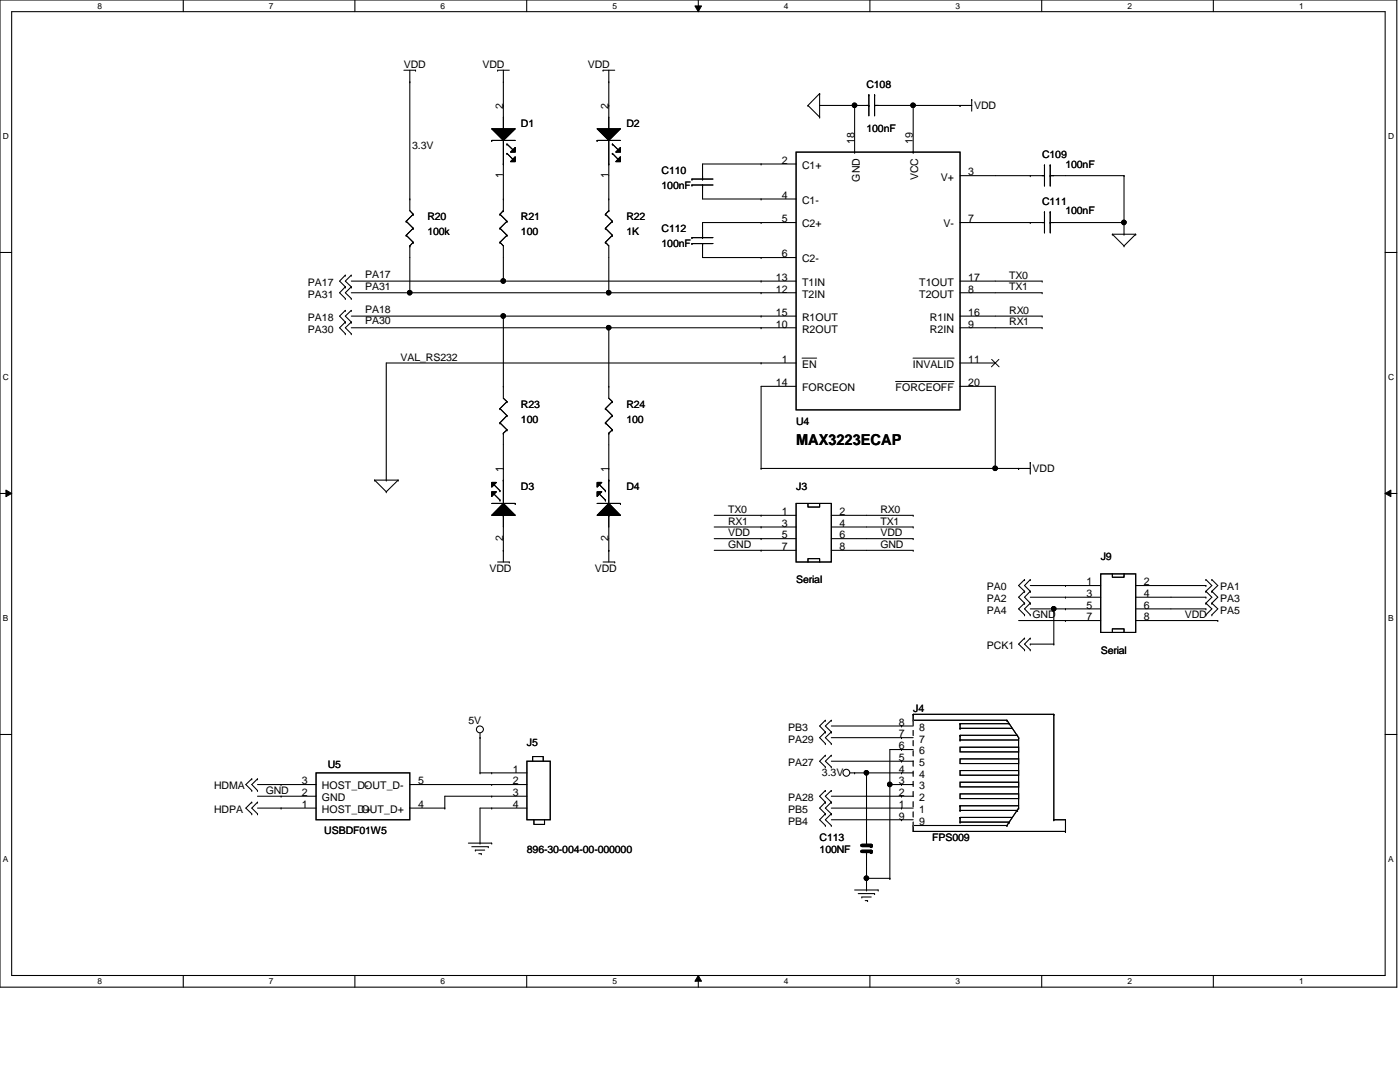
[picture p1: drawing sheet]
<svg xmlns="http://www.w3.org/2000/svg" width="279mm" height="216mm" viewBox="0 0 279 216" stroke-linecap="round" stroke-linejoin="round" font-family="sans-serif">
<path d="M0 0h278.8v197h-278.8zM2.3 2.3h274.1v192.3h-274.1z" fill="none" stroke="#000" stroke-width=".21"/>
<g fill="#fff">
<path d="M19.4 .3h1v1.8h-1z"/>
<path d="M19.4 194.9h1v1.9h-1z"/>
</g>
<path d="M36.6 0v2.3M36.6 194.6v2.4" fill="none" stroke="#000" stroke-width=".21"/>
<g fill="#fff">
<path d="M53.7 .3h.9v1.8h-.9z"/>
<path d="M53.7 194.9h.9v1.9h-.9z"/>
</g>
<path d="M70.8 0v2.3M70.8 194.6v2.4" fill="none" stroke="#000" stroke-width=".21"/>
<g fill="#fff">
<path d="M87.9 .3h1v1.8h-1z"/>
<path d="M87.9 194.9h1v1.9h-1z"/>
</g>
<path d="M105.1 0v2.3M105.1 194.6v2.4" fill="none" stroke="#000" stroke-width=".21"/>
<g fill="#fff">
<path d="M122.2 .3h.9v1.8h-.9z"/>
<path d="M122.2 194.9h.9v1.9h-.9z"/>
</g>
<path d="M139.4 0v2.3M139.4 194.6v2.4" fill="none" stroke="#000" stroke-width=".21"/>
<path d="M138.7 1.2h1.3l-.6 1.1zM139.4 194.6l.6 1.2h-1.3z" fill="#000"/>
<path d="M138.7 1.2h1.3l-.6 1.1zM139.4 194.6l.6 1.2h-1.3z" fill="none" stroke="#000" stroke-width=".2"/>
<g fill="#fff">
<path d="M156.5 .3h.9v1.8h-.9z"/>
<path d="M156.5 194.9h.9v1.9h-.9z"/>
</g>
<path d="M173.6 0v2.3M173.6 194.6v2.4" fill="none" stroke="#000" stroke-width=".21"/>
<g fill="#fff">
<path d="M190.7 .3h.9v1.8h-.9z"/>
<path d="M190.7 194.9h.9v1.9h-.9z"/>
</g>
<path d="M207.9 0v2.3M207.9 194.6v2.4" fill="none" stroke="#000" stroke-width=".21"/>
<g fill="#fff">
<path d="M225 .3h.9v1.8h-.9z"/>
<path d="M225 194.9h.9v1.9h-.9z"/>
</g>
<path d="M242.1 0v2.3M242.1 194.6v2.4" fill="none" stroke="#000" stroke-width=".21"/>
<g fill="#fff">
<path d="M259.2 .3h1v1.8h-1z"/>
<path d="M259.2 194.9h1v1.9h-1z"/>
<path d="M.6 26.3h1.2v1.9h-1.2z"/>
<path d="M277 26.3h1.2v1.9h-1.2z"/>
<path d="M.6 74.4h1.2v1.8h-1.2z"/>
<path d="M277 74.4h1.2v1.8h-1.2z"/>
</g>
<path d="M0 50.4h2.3M276.4 50.4h2.4" fill="none" stroke="#000" stroke-width=".21"/>
<g fill="#fff">
<path d="M.6 122.5h1.1v1.8h-1.1z"/>
<path d="M277 122.5h1.1v1.8h-1.1z"/>
</g>
<path d="M0 98.5h2.3M276.4 98.5h2.4" fill="none" stroke="#000" stroke-width=".21"/>
<path d="M1.2 97.8l1.1 .7-1.1 .6zM276.4 98.5l1.2-.7v1.3z" fill="#000"/>
<path d="M1.2 97.8l1.1 .7-1.1 .6zM276.4 98.5l1.2-.7v1.3z" fill="none" stroke="#000" stroke-width=".2"/>
<g fill="#fff">
<path d="M.6 170.6h1.1v1.8h-1.1z"/>
<path d="M277 170.6h1.1v1.8h-1.1z"/>
</g>
<g fill="none" stroke="#000" stroke-width=".21">
<path d="M80.6 14h2.3M81.8 16.3h.1M81.8 14v28l.7 .8M82.9 14h.1M99.3 14h.1M99.3 14h2.3M100.5 16.3h.1M100.5 14v11.7M120.4 14h.1M120.4 14h2.3M121.5 16.3h.1M121.5 14v11.7"/>
<path d="M163.6 18.7h.1M163.6 18.7v4.7M163.6 18.7l-2.4 2.3M173.4 18.9h.1M173.4 18.9v4.2M174.5 18.9h.1M174.5 18.9v4.2M193.9 19.9h.1M193.9 19.9v2.3M81.8 39.7h.1M98.1 25.7h4.7l-2.3 2.3zM98.1 28h.1"/>
<path d="M98.1 28h4.7M100.5 21h.1M100.5 39.7h.1M100.5 25.7h.1M100.5 32.7h.1M100.5 28v14M101.2 28.7h.1M101.2 30.6h.1M101.2 28.7l1.2 1.2M101.2 30.6l1.2 1.2M102.8 29.4v1h-.9zM102.8 31.3v1h-.9z"/>
<path d="M119.2 25.7h4.6l-2.3 2.3zM119.2 28h.1M119.2 28h4.6M121.5 39.7h.1M121.5 21h.1M121.5 25.7h.1M121.5 32.7h.1M121.5 28v14M122.2 28.7h.1M122.2 30.6h.1M122.2 28.7l1.2 1.2M122.2 30.6l1.2 1.2"/>
<path d="M123.8 29.4v1h-.9zM123.8 31.3v1h-.9zM138.1 35.7h.1M138.1 36.9h.1M138.1 35.7h4.2M138.1 36.9h4.2M140.2 36.9h.1M140.2 35.7h.1M140.2 36.9v2.8h18.7M151.9 32.7h.1M151.9 39.7h.1M158.9 30.4h32.7v51.4h-32.7z"/>
<path d="M158.9 32.7h-18.7v3M161.2 21h.1M161.2 21l2.4 2.4M163.6 23.4h.1M163.6 21h9.8M170.6 21h.1M170.6 30.4h.1M170.6 21v9.4M173.4 21h.1M174.5 21h.1M174.5 21h19.4M182.2 21h.1"/>
<path d="M182.2 30.4h.1M182.2 21v9.4M191.6 21h.1M191.6 35.1h16.8M205.6 35.1h.1M208.4 35.1h.1M208.4 32.9h.1M208.4 32.9v4.2M209.6 32.9h.1M209.6 35.1h.1M209.6 35.1h14.7M209.6 32.9v4.2"/>
<path d="M224.3 35.1h.1M224.3 35.1v11.6M68.9 54.9h.1M68.9 57.2h.1M68.9 59.6h.1M68.9 54.9l-1.1 1.2 1.1 1.1M68.9 57.2l-1.1 1.2 1.1 1.2M70.1 54.9h.1M70.1 57.2h.1M70.1 59.6h.1M70.1 58.4h88.8M70.1 56.1h88.8"/>
<path d="M70.1 54.9l-1.2 1.2 1.2 1.1M70.1 57.2l-1.2 1.2 1.2 1.2M81.1 44.2h.1M81.1 46.9h.1M81.1 44.2l1.4 1.4M81.1 46.9l1.4 1.4M81.8 58.4h.1M81.8 49.1h.1M81.8 49.1v9.3M82.5 42.8h.1M82.5 45.6h.1M82.5 48.3h.1"/>
<path d="M82.5 42.8l-1.4 1.4M82.5 45.6l-1.4 1.3M82.5 48.3l-.7 .8M99.8 48.3h.1M99.8 45.6h.1M99.8 42.8h.1M99.8 48.3l.7 .8v7M99.8 45.6l1.4 1.3M99.8 42.8l1.4 1.4M100.5 56.1h.1M100.5 42h.1M100.5 42l-.7 .8"/>
<path d="M101.2 46.9h.1M101.2 44.2h.1M101.2 46.9l-1.4 1.4M101.2 44.2l-1.4 1.4M120.8 48.3h.1M120.8 45.6h.1M120.8 42.8h.1M120.8 48.3l.7 .8v9.3M120.8 45.6l1.4 1.3M120.8 42.8l1.4 1.4M121.5 58.4h.1M121.5 42h.1"/>
<path d="M121.5 42l-.7 .8M122.2 46.9h.1M122.2 44.2h.1M122.2 46.9l-1.4 1.4M122.2 44.2l-1.4 1.4M138.1 47.4h.1M138.1 48.6h.1M138.1 47.4h4.2M138.1 48.6h4.2M140.2 48.6h.1M140.2 47.4h.1M140.2 48.6v2.8h18.7"/>
<path d="M151.9 58.4h.1M151.9 44.4h.1M151.9 51.4h.1M151.9 56.1h.1M158.9 44.4h-18.7v3M191.6 58.4h16.4M191.6 44.4h16.8M191.6 56.1h16.4M205.6 44.4h.1M208 58.4h.1M208 56.1h.1M208.4 44.4h.1"/>
<path d="M208.4 42.3h.1M208.4 42.3v4.2M209.6 42.3h.1M209.6 44.4h.1M209.6 44.4h14.7M209.6 42.3v4.2M222 46.7h.1M222 46.7h4.7M222 46.7l2.3 2.4M224.3 44.4h.1M224.3 46.7h.1M224.3 49.1h.1"/>
<path d="M226.7 46.7h.1M226.7 46.7l-2.4 2.4M68.9 61.9h.1M68.9 64.3h.1M68.9 66.6h.1M68.9 61.9l-1.1 1.2 1.1 1.2M68.9 64.3l-1.1 1.1 1.1 1.2M70.1 61.9h.1M70.1 64.3h.1M70.1 66.6h.1M70.1 65.4h88.8M70.1 63.1h88.8"/>
<path d="M70.1 61.9l-1.2 1.2 1.2 1.2M70.1 64.3l-1.2 1.1 1.2 1.2M100.5 63.1h.1M100.5 77.1h.1M100.5 63.1v16.4l.7 .6M121.5 65.4h.1M121.5 77.1h.1M121.5 65.4v14.1l.7 .6M151.9 72.4h.1M151.9 63.1h.1M151.9 65.4h.1M158.9 72.4h-81.8v23.4"/>
<path d="M158.9 77.1h-7v16.4M191.6 65.4h16.4M191.6 63.1h16.4M191.6 72.4h7M191.6 77.1h7v16.4M208 63.1h.1M208 65.4h.1M74.8 95.8h.1M74.8 95.8h4.7M74.8 95.8l2.3 2.3M77.1 95.8h.1M77.1 98.1h.1"/>
<path d="M79.5 95.8h.1M79.5 95.8l-2.4 2.3M98.1 98.1h1l-1 1zM98.1 96.3h1l-1 .9zM98.6 98.6l1.2 1.2M98.6 96.7l1.2 1.2M99.8 81.5h.1M99.8 84.4h.1M99.8 99.8h.1M99.8 97.9h.1M99.8 81.5l1.4 1.4M99.8 84.4l1.4 1.4"/>
<path d="M100.5 93.5h.1M100.5 86.4h.1M100.5 95.8h.1M100.5 86.4v14.1M101.2 80.1h.1M101.2 82.9h.1M101.2 85.8h.1M101.2 80.1l-1.4 1.4M101.2 82.9l-1.4 1.5M101.2 85.8l-.7 .6M119.2 98.1h.9l-.9 1zM119.2 96.3h.9l-.9 .9z"/>
<path d="M119.6 98.6l1.2 1.2M119.6 96.7l1.2 1.2M120.8 99.8h.1M120.8 97.9h.1M120.8 81.5h.1M120.8 84.4h.1M120.8 81.5l1.4 1.4M120.8 84.4l1.4 1.4M121.5 93.5h.1M121.5 95.8h.1M121.5 86.4h.1M121.5 86.4v14.1"/>
<path d="M122.2 80.1h.1M122.2 82.9h.1M122.2 85.8h.1M122.2 80.1l-1.4 1.4M122.2 82.9l-1.4 1.5M122.2 85.8l-.7 .6M151.9 93.5h.1M151.9 93.5h53.7M198.6 93.5h.1M203.3 93.5h.1M205.6 92.3h.1M205.6 92.3v2.3"/>
<path d="M98.1 100.5h4.7M99.3 112.1h2.3M100.5 100.5l2.3 2.3h-4.7zM100.5 109.8h.1M100.5 102.8h.1M100.5 102.8v9.3M101.6 112.1h.1M102.8 100.5h.1M119.2 100.5h4.6M120.4 112.1h2.3M121.5 100.5l2.3 2.3h-4.6zM121.5 109.8h.1"/>
<path d="M121.5 102.8h.1M121.5 102.8v9.3M122.7 112.1h.1M123.8 100.5h.1M142.5 109.8h16.4M142.5 102.8h16.4M142.5 105.2h16.4M142.5 107.5h16.4M151.9 109.8h.1M151.9 102.8h.1M151.9 105.2h.1M151.9 107.5h.1"/>
<path d="M158.9 100.5h7v11.6h-7zM161.2 112.1v-.6h2.4v.6M161.2 100.5v.7h2.4v-.7M165.9 109.8h16.3M165.9 102.8h16.3M165.9 105.2h16.3M165.9 107.5h16.3M182.2 109.8h.1M182.2 105.2h.1M182.2 102.8h.1M182.2 107.5h.1M204.5 115.7h.1"/>
<path d="M204.5 118h.1M204.5 118l-1.2 1.2 1.2 1.2M204.5 115.7l-1.2 1.1 1.2 1.2M205.6 115.7h.1M205.6 118h.1M205.6 116.8h14.1M205.6 119.2h14.1M205.6 115.7l-1.1 1.1 1.1 1.2M205.6 118l-1.1 1.2 1.1 1.2M212.6 116.8h.1M212.6 119.2h.1M219.7 114.5h7v11.7h-7z"/>
<path d="M222 114.5v.7h2.3v-.7M226.7 116.8h14M226.7 119.2h14M240.7 116.8h.1M240.7 119.2h.1M240.7 115.7h.1M240.7 118h.1M240.7 115.7l1.2 1.1-1.2 1.2M240.7 118l1.2 1.2-1.2 1.2M241.9 115.7h.1M241.9 118h.1M241.9 115.7l1.1 1.1-1.1 1.2"/>
<path d="M241.9 118l1.1 1.2-1.1 1.2M203.3 123.8h16.4M204.5 120.4h.1M204.5 122.7h.1M204.5 127.3h.1M204.5 129.7h.1M204.5 120.4l-1.2 1.1 1.2 1.2M204.5 127.3l-1.2 1.2 1.2 1.2M205.6 128.5h.1M205.6 120.4h.1M205.6 122.7h.1M205.6 127.3h.1"/>
<path d="M205.6 129.7h.1M205.6 121.5h14.1M205.6 128.5h4.7M205.6 120.4l-1.1 1.1 1.1 1.2M205.6 127.3l-1.1 1.2 1.1 1.2M210.3 121.5h.1M210.3 128.5h.1M210.3 121.5v7M212.6 123.8h.1M212.6 121.5h.1M222 126.2v-.7h2.3v.7M226.7 121.5h14"/>
<path d="M226.7 123.8h16.3M240.7 121.5h.1M240.7 120.4h.1M240.7 122.7h.1M240.7 120.4l1.2 1.1-1.2 1.2M241.9 120.4h.1M241.9 122.7h.1M241.9 120.4l1.1 1.1-1.1 1.2M243 123.8h.1M0 146.6h2.3M50.2 155.4h.1M50.2 157.7h.1"/>
<path d="M50.2 155.4l-1.1 1.1 1.1 1.2M51.4 155.4h.1M51.4 157.7h.1M51.4 156.5h11.7M51.4 158.9h11.7M51.4 155.4l-1.2 1.1 1.2 1.2M56.1 156.5h.1M56.1 158.9h.1M63.1 154.2h18.7v9.4h-18.7zM81.8 156.5h23.4M95.8 154.2h.1M95.8 147.2h.1"/>
<path d="M95.8 154.2h9.4M95.8 146.3v7.9M98.1 154.2h.1M98.1 156.5h.1M98.1 158.9h.1M105.2 151.9h4.6v11.7h-4.6zM105.2 158.9h-16.4v2.3M106.3 151.9v-.9h2.1v.9M164.7 143.7h.1M164.7 146h.1M164.7 148.4h.1M164.7 150.7h.1"/>
<path d="M164.7 153h.1M164.7 157.7h.1M164.7 143.7l-1.1 1.2 1.1 1.1M164.7 146l-1.1 1.2 1.1 1.2M164.7 150.7l-1.1 1.2 1.1 1.1M164.7 157.7l-1.1 1.2 1.1 1.2M165.9 143.7h.1M165.9 146h.1M165.9 148.4h.1M165.9 150.7h.1M165.9 153h.1M165.9 157.7h.1"/>
<path d="M165.9 158.9h16.3M165.9 147.2h16.3M165.9 151.9h16.3M165.9 144.9h16.3M165.9 143.7l-1.2 1.2 1.2 1.1M165.9 146l-1.2 1.2 1.2 1.2M165.9 150.7l-1.2 1.2 1.2 1.1M165.9 157.7l-1.2 1.2 1.2 1.2M169.6 154.2h12.6M170.6 154.2h.1M172.9 154.2h.1M172.9 154.2v14.5"/>
<path d="M177.6 156.5h.1M177.6 156.5h4.6M179.9 147.2h.1M179.9 158.9h.1M179.9 151.9h.1M179.9 144.9h.1M179.9 156.5h.1M179.9 149.6h.1M179.9 154.2h.1M182.2 142.5h.1M182.2 143.7h.1M182.2 142.5v1.2"/>
<path d="M182.2 149.6h-4.6v25.7M182.2 142.5h28.1M182.2 143.7h18.8M191.6 149.1h11.7v.9h-11.7zM191.6 151.4h11.7v1h-11.7zM191.6 153.8h11.7v.9h-11.7zM191.6 156.1h11.7v.9h-11.7zM191.6 158.4h11.7v.9h-11.7zM191.6 146.7h.1M191.6 147.7h.1M191.6 145.3h.1M191.6 144.4h.1"/>
<path d="M191.6 144.4v.9M191.6 146.7v1M191.6 146.7h11.5M191.6 147.7h11.7M191.6 145.3h10.3M191.6 144.4h9.8M201 143.7h.1M201 143.7l2.3 3.5M201.4 144.4h.1M203.1 146.7h.1M203.3 147.2h.1M203.3 147.2v14"/>
<path d="M210.3 142.5h.1M210.3 142.5v21.1M276.4 146.6h2.4M50.2 160.1h.1M50.2 162.4h.1M50.2 160.1l-1.1 1.1 1.1 1.2M51.4 160.1h.1M51.4 162.4h.1M51.4 161.2h11.7M51.4 160.1l-1.2 1.1 1.2 1.2M56.1 161.2h.1M81.8 161.2h7"/>
<path d="M88.8 161.2h.1M93.5 168.2h4.6M94.1 169h3.4M94.9 169.6h.1M94.9 169.6h1.8M95.5 170.3h.6M95.8 168.2h.1M96.1 170.3h.1M97.5 169h.1M98.1 161.2h.1M98.1 168.2h.1M105.2 161.2h-9.4v7"/>
<path d="M106.6 163.6v.9h2.1v-.9M164.7 160.1h.1M164.7 162.4h.1M164.7 164.7h.1M164.7 160.1l-1.1 1.1 1.1 1.2M164.7 162.4l-1.1 1.2 1.1 1.1M165.9 160.1h.1M165.9 162.4h.1M165.9 164.7h.1M165.9 161.2h16.3M165.9 163.6h16.3M165.9 160.1l-1.2 1.1 1.2 1.2"/>
<path d="M165.9 162.4l-1.2 1.2 1.2 1.1M170.6 177.6h4.7M171.3 178.3h3.2M172 179h.1M172 179h1.9M172.7 179.7h.4M172.9 177.6h.1M172.9 165.9h.1M172.9 175.3h.1M172.9 168.7h.1M172.9 169.9h.1M172.9 169.9v7.7"/>
<path d="M172.9 175.3h4.7M173.1 179.7h.1M174.5 178.3h.1M175.3 177.6h.1M177.6 175.3h.1M179.9 163.6h.1M179.9 161.2h.1M182.2 164.7h.1M182.2 164.7v1.2h30.4M182.2 164.7h18.8M191.6 160.8h.1M191.6 161.7h.1"/>
<path d="M191.6 163.1h.1M191.6 164h.1M191.6 160.8h11.7M191.6 160.8v.9M191.6 163.1v.9M191.6 161.7h11.5M191.6 163.1h10.3M191.6 164h9.8M201 164.7h.1M201.4 164h.1M203.1 161.7h.1M203.3 161.2h.1"/>
<path d="M203.3 161.2l-2.3 3.5M210.3 163.6h.1M210.3 163.6h2.3v2.3M212.6 165.9h.1"/>
<circle cx="170.5" cy="21" r=".45"/>
<circle cx="182.2" cy="21" r=".45"/>
<circle cx="81.8" cy="58.4" r=".45"/>
<circle cx="100.4" cy="56.1" r=".45"/>
<circle cx="121.5" cy="58.4" r=".45"/>
<circle cx="224.3" cy="44.4" r=".45"/>
<circle cx="100.4" cy="63.1" r=".45"/>
<circle cx="121.5" cy="65.4" r=".45"/>
<circle cx="198.6" cy="93.4" r=".45"/>
<circle cx="210.3" cy="121.5" r=".45"/>
<circle cx="95.8" cy="145.5" r=".69"/>
<circle cx="168.9" cy="154.2" r=".68"/>
<circle cx="172.9" cy="154.2" r=".45"/>
<circle cx="177.6" cy="156.5" r=".45"/>
<circle cx="172.9" cy="175.2" r=".45"/>
</g>
<g fill="#000">
<path d="M98.1 25.7h4.7l-2.3 2.3zM102.8 29.4v1h-.9zM102.8 31.3v1h-.9zM119.2 25.7h4.6l-2.3 2.3zM123.8 29.4v1h-.9zM123.8 31.3v1h-.9zM98.1 98.1h1l-1 1zM98.1 96.3h1l-1 .9zM119.2 98.1h.9l-.9 1zM119.2 96.3h.9l-.9 .9zM100.5 100.5l2.3 2.3h-4.7zM121.5 100.5l2.3 2.3h-4.6z"/>
<circle cx="170.5" cy="21" r=".45"/>
<circle cx="182.2" cy="21" r=".45"/>
<circle cx="81.8" cy="58.4" r=".45"/>
<circle cx="100.4" cy="56.1" r=".45"/>
<circle cx="121.5" cy="58.4" r=".45"/>
<circle cx="224.3" cy="44.4" r=".45"/>
<circle cx="100.4" cy="63.1" r=".45"/>
<circle cx="121.5" cy="65.4" r=".45"/>
<circle cx="198.6" cy="93.4" r=".45"/>
<circle cx="210.3" cy="121.5" r=".45"/>
<circle cx="172.9" cy="154.2" r=".45"/>
<circle cx="177.6" cy="156.5" r=".45"/>
<circle cx="172.9" cy="175.2" r=".45"/>
</g>
<path d="M182.2 143.7v21M182.2 164.7h.1" fill="none" stroke="#fff" stroke-width=".2" stroke-dasharray="1 1 1 1 1 1 1 1"/>
<path d="M182.2 143.7v21M182.2 164.7h.1" fill="none" stroke="#000" stroke-width=".2" stroke-dasharray="1 1 1 1 1 1 1 1"/>
<path d="M172 168.7h1.9M172 169.9h1.9" fill="none" stroke="#000" stroke-width=".68"/>
<g fill="#000">
<circle cx="173.9" cy="168.7" r=".34"/>
<circle cx="173.9" cy="169.9" r=".34"/>
</g>
<path d="M160.1 71.5h2.9M178.7 76.1h11.7M182.2 71.5h8.2M197.9 71.7l1.5 1.5M199.3 71.7l-1.4 1.5" fill="none" stroke="#000" stroke-width=".2"/>
<text font-size="3" x="158.9" y="88.7">MAX3223ECAP</text>
<g font-size="2.1">
<text x="80.6" y="13.6">VDD</text>
<text x="96.3" y="13.6">VDD</text>
<text x="117.3" y="13.6">VDD</text>
<text x="172.9" y="17.6">C108</text>
<text x="100.4" y="21.7" transform="rotate(-90 100.4 21.7)">2</text>
<text x="121.5" y="21.7" transform="rotate(-90 121.5 21.7)">2</text>
<text x="194.4" y="21.8">VDD</text>
<text x="82.3" y="29.7">3.3V</text>
<text x="104" y="25.3">D1</text>
<text x="125" y="25.3">D2</text>
<text x="170.5" y="28.7" transform="rotate(-90 170.5 28.7)">18</text>
<text x="172.9" y="26.4">100nF</text>
<text x="182.2" y="28.7" transform="rotate(-90 182.2 28.7)">19</text>
<text x="100.4" y="35.6" transform="rotate(-90 100.4 35.6)">1</text>
<text x="121.5" y="35.6" transform="rotate(-90 121.5 35.6)">1</text>
<text x="132" y="34.6">C110</text>
<text x="156" y="32.7">2</text>
<text x="160.1" y="33.7">C1+</text>
<text x="183.3" y="36" transform="rotate(-90 183.3 36)">VCC</text>
<text x="193.3" y="35">3</text>
<text x="208" y="31.6">C109</text>
<text x="212.6" y="33.4">100nF</text>
<text x="132" y="37.6">100nF</text>
<text x="156" y="39.7">4</text>
<text x="160.1" y="40.7">C1-</text>
<text x="171.6" y="36.2" transform="rotate(-90 171.6 36.2)">GND</text>
<text x="187.8" y="36">V+</text>
<text x="208" y="40.9">C111</text>
<text x="85.3" y="43.9">R20</text>
<text x="85.3" y="47">100k</text>
<text x="104" y="43.9">R21</text>
<text x="104" y="47">100</text>
<text x="125" y="43.9">R22</text>
<text x="125" y="47">1K</text>
<text x="132" y="46.3">C112</text>
<text x="156" y="44.4">5</text>
<text x="160.1" y="45.4">C2+</text>
<text x="188.3" y="45.4">V-</text>
<text x="193.3" y="44.4">7</text>
<text x="212.6" y="42.8">100nF</text>
<text x="132" y="49.3">100nF</text>
<text x="156" y="51.4">6</text>
<text x="160.1" y="52.4">C2-</text>
<text x="61.5" y="57.1">PA17</text>
<text x="61.5" y="59.4">PA31</text>
<text x="72.9" y="58">PA31</text>
<text x="72.9" y="55.4">PA17</text>
<text x="154.9" y="56">13</text>
<text x="154.9" y="58.4">12</text>
<text x="160.1" y="57.1">T1IN</text>
<text x="160.1" y="59.4">T2IN</text>
<text x="183.4" y="57.1">T1OUT</text>
<text x="183.4" y="59.4">T2OUT</text>
<text x="193.3" y="56">17</text>
<text x="193.3" y="58.4">8</text>
<text x="201.4" y="58">TX1</text>
<text x="201.4" y="55.6">TX0</text>
<text x="61.5" y="64.1">PA18</text>
<text x="72.9" y="64.7">PA30</text>
<text x="72.9" y="62.4">PA18</text>
<text x="154.9" y="63">15</text>
<text x="154.9" y="65.4">10</text>
<text x="160.1" y="64.1">R1OUT</text>
<text x="185.6" y="64.1">R1IN</text>
<text x="193.3" y="63">16</text>
<text x="193.3" y="65.4">9</text>
<text x="201.4" y="62.6">RX0</text>
<text x="201.4" y="64.9">RX1</text>
<text x="61.5" y="66.4">PA30</text>
<text x="79.9" y="72">VAL_RS232</text>
<text x="160.1" y="66.4">R2OUT</text>
<text x="185.6" y="66.4">R2IN</text>
<text x="154.9" y="77">14</text>
<text x="156" y="72.4">1</text>
<text x="160.1" y="73.4">EN</text>
<text x="182.2" y="73.4">INVALID</text>
<text x="193.3" y="77">20</text>
<text x="193.3" y="72.4">11</text>
<text x="104" y="81.4">R23</text>
<text x="125" y="81.4">R24</text>
<text x="160.1" y="78.1">FORCEON</text>
<text x="178.7" y="78.1">FORCEOFF</text>
<text x="104" y="84.4">100</text>
<text x="125" y="84.4">100</text>
<text x="158.9" y="84.8">U4</text>
<text x="100.4" y="94.1" transform="rotate(-90 100.4 94.1)">1</text>
<text x="121.5" y="94.1" transform="rotate(-90 121.5 94.1)">1</text>
<text x="206.1" y="94.2">VDD</text>
<text x="104" y="97.7">D3</text>
<text x="125" y="97.7">D4</text>
<text x="158.9" y="97.7">J3</text>
<text x="100.4" y="108" transform="rotate(-90 100.4 108)">2</text>
<text x="121.5" y="108" transform="rotate(-90 121.5 108)">2</text>
<text x="145.3" y="102.4">TX0</text>
<text x="145.3" y="104.7">RX1</text>
<text x="145.3" y="107">VDD</text>
<text x="156" y="102.8">1</text>
<text x="156" y="105.1">3</text>
<text x="156" y="107.4">5</text>
<text x="167.6" y="102.8">2</text>
<text x="167.6" y="105.1">4</text>
<text x="167.6" y="107.4">6</text>
<text x="175.7" y="104.7">TX1</text>
<text x="175.7" y="102.4">RX0</text>
<text x="175.7" y="107">VDD</text>
<text x="145.3" y="109.3">GND</text>
<text x="156" y="109.8">7</text>
<text x="167.6" y="109.8">8</text>
<text x="175.7" y="109.3">GND</text>
<text x="219.7" y="111.7">J9</text>
<text x="97.7" y="114">VDD</text>
<text x="118.7" y="114">VDD</text>
<text x="158.9" y="116.4">Serial</text>
<text x="197" y="117.8">PA0</text>
<text x="216.8" y="116.8">1</text>
<text x="216.8" y="119.1">3</text>
<text x="228.3" y="116.8">2</text>
<text x="228.3" y="119.1">4</text>
<text x="243.5" y="117.8">PA1</text>
<text x="197" y="120.1">PA2</text>
<text x="197" y="122.5">PA4</text>
<text x="206.1" y="123.4">GND</text>
<text x="216.8" y="121.5">5</text>
<text x="216.8" y="123.8">7</text>
<text x="228.3" y="121.5">6</text>
<text x="228.3" y="123.8">8</text>
<text x="236.5" y="123.4">VDD</text>
<text x="243.5" y="120.1">PA3</text>
<text x="243.5" y="122.5">PA5</text>
<text x="197" y="129.5">PCK1</text>
<text x="219.7" y="130.4">Serial</text>
<text x="182.2" y="142.1">J4</text>
<text x="93.5" y="144.4">5V</text>
<text x="105.2" y="148.9">J5</text>
<text x="157.3" y="145.8">PB3</text>
<text x="157.3" y="148.2">PA29</text>
<text x="179.4" y="144.8">8</text>
<text x="179.4" y="147.2">7</text>
<text x="179.4" y="149.5">6</text>
<text x="183.4" y="145.8">8</text>
<text x="183.4" y="148.2">7</text>
<text x="65.4" y="153.3">U5</text>
<text x="102.3" y="154.2">1</text>
<text x="157.3" y="152.9">PA27</text>
<text x="164" y="154.9">3.3V</text>
<text x="179.4" y="151.8">5</text>
<text x="179.4" y="154.2">4</text>
<text x="183.4" y="152.9">5</text>
<text x="183.4" y="150.5">6</text>
<text x="183.4" y="155.2">4</text>
<text x="42.8" y="157.5">HDMA</text>
<text x="53" y="158.4">GND</text>
<text x="60.2" y="156.5">3</text>
<text x="60.2" y="158.8">2</text>
<text x="60.2" y="161.2">1</text>
<text x="64.3" y="157.5">HOST_D-OUT_D-</text>
<text x="64.3" y="159.9">GND</text>
<text x="83.4" y="156.5">5</text>
<text x="83.4" y="161.2">4</text>
<text x="102.3" y="156.5">2</text>
<text x="102.3" y="158.8">3</text>
<text x="102.3" y="161.2">4</text>
<text x="157.3" y="159.9">PA28</text>
<text x="179.4" y="156.5">3</text>
<text x="179.4" y="158.8">2</text>
<text x="179.4" y="161.2">1</text>
<text x="183.4" y="157.5">3</text>
<text x="183.4" y="159.9">2</text>
<text x="42.8" y="162.2">HDPA</text>
<text x="64.3" y="162.2">HOST_D+</text>
<text x="64.7" y="166.4">USBDF01W5</text>
<text x="72.2" y="162.2">OUT_D+</text>
<text x="157.3" y="162.2">PB5</text>
<text x="157.3" y="164.5">PB4</text>
<text x="163.6" y="167.8">C113</text>
<text x="179.4" y="163.5">9</text>
<text x="183.4" y="162.2">1</text>
<text x="183.4" y="164.5">9</text>
<text x="186" y="167.8">FPS009</text>
<text x="105.2" y="170.1">896-30-004-00-000000</text>
<text x="163.6" y="170.1">100NF</text>
</g>
<g font-size="1.7">
<text x="19.4" y="1.7">8</text>
<text x="53.7" y="1.7">7</text>
<text x="87.9" y="1.7">6</text>
<text x="122.2" y="1.7">5</text>
<text x="156.5" y="1.7">4</text>
<text x="190.7" y="1.7">3</text>
<text x="225" y="1.7">2</text>
<text x="259.2" y="1.7">1</text>
<text x=".6" y="27.8">D</text>
<text x="277" y="27.8">D</text>
<text x=".6" y="75.9">C</text>
<text x="277" y="75.9">C</text>
<text x=".6" y="124">B</text>
<text x="277" y="124">B</text>
<text x=".6" y="172">A</text>
<text x="277" y="172">A</text>
<text x="19.4" y="196.4">8</text>
<text x="53.7" y="196.4">7</text>
<text x="87.9" y="196.4">6</text>
<text x="122.2" y="196.4">5</text>
<text x="156.5" y="196.4">4</text>
<text x="190.7" y="196.4">3</text>
<text x="225" y="196.4">2</text>
<text x="259.2" y="196.4">1</text>
</g>
</svg>
